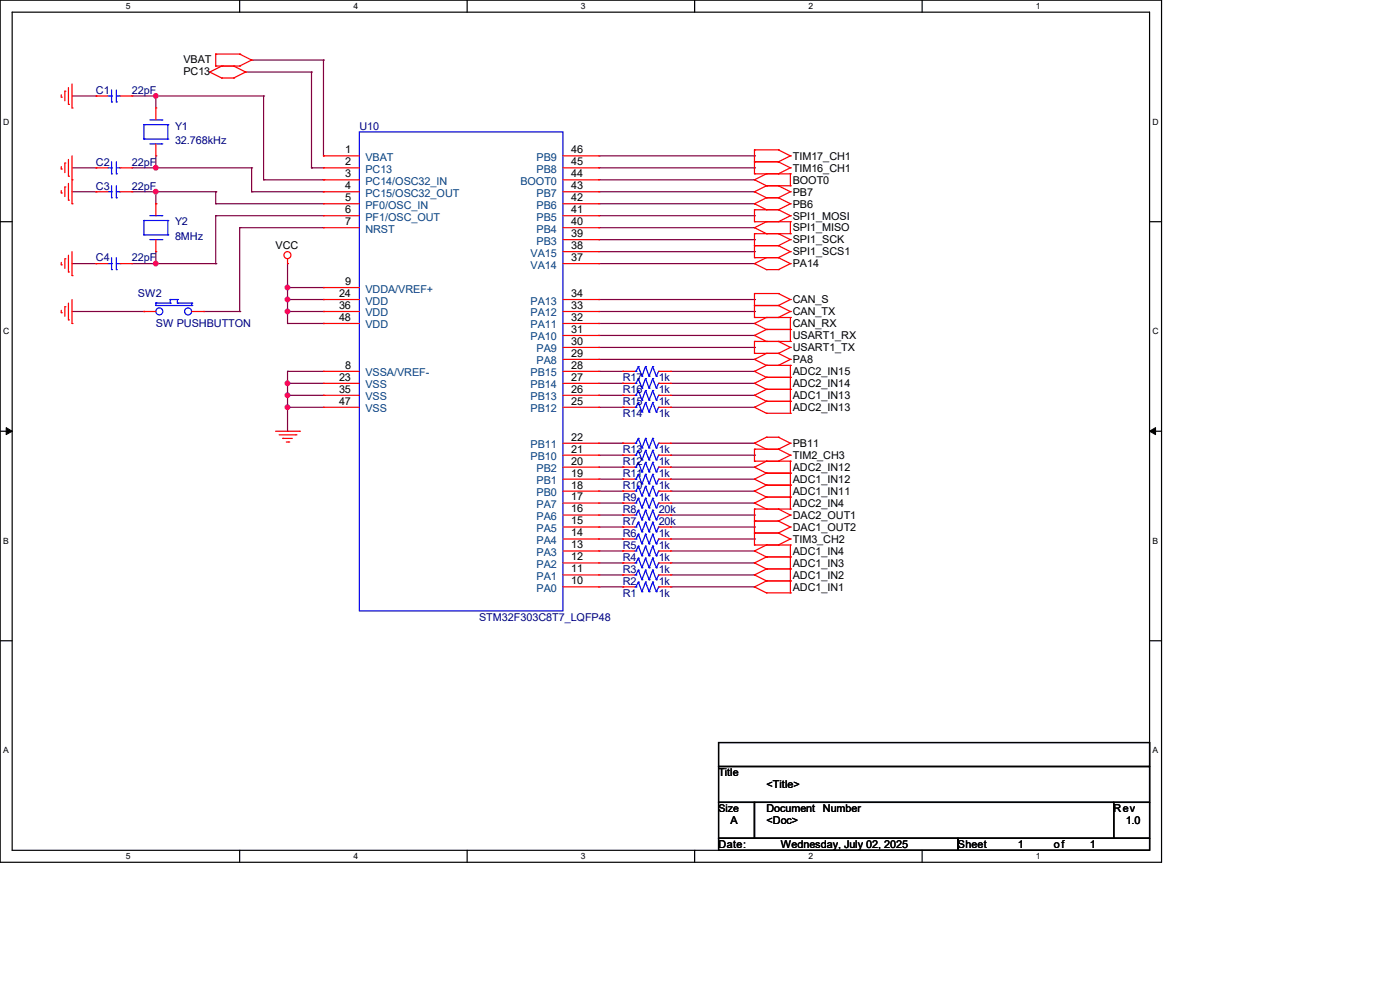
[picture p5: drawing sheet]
<svg xmlns="http://www.w3.org/2000/svg" width="297mm" height="210mm" viewBox="0 0 297 210" stroke-linecap="round" stroke-linejoin="round" font-family="sans-serif">
<path d="M0 0h246.4v182.9h-246.4zM2.6 2.6h241.3v177.8h-241.3z" fill="none" stroke="#000" stroke-width=".25"/>
<g fill="#fff">
<path d="M26.7 .3h1v2h-1z"/>
<path d="M26.7 180.6h1v2h-1z"/>
</g>
<path d="M50.8 0v2.6M50.8 180.4v2.5" fill="none" stroke="#000" stroke-width=".25"/>
<g fill="#fff">
<path d="M75 .3h.9v2h-.9z"/>
<path d="M75 180.6h.9v2h-.9z"/>
</g>
<path d="M99.1 0v2.6M99.1 180.4v2.5" fill="none" stroke="#000" stroke-width=".25"/>
<g fill="#fff">
<path d="M123.2 .3h1v2h-1z"/>
<path d="M123.2 180.6h1v2h-1z"/>
</g>
<path d="M147.4 0v2.6M147.4 180.4v2.5" fill="none" stroke="#000" stroke-width=".25"/>
<g fill="#fff">
<path d="M171.5 .3h1v2h-1z"/>
<path d="M171.5 180.6h1v2h-1z"/>
</g>
<path d="M195.6 0v2.6M195.6 180.4v2.5" fill="none" stroke="#000" stroke-width=".25"/>
<g fill="#fff">
<path d="M219.8 .3h.9v2h-.9z"/>
<path d="M219.8 180.6h.9v2h-.9z"/>
<path d="M.7 24.8h1.2v2h-1.2z"/>
<path d="M244.5 24.8h1.3v2h-1.3z"/>
<path d="M.7 69.3h1.2v1.9h-1.2z"/>
<path d="M244.5 69.3h1.3v1.9h-1.3z"/>
</g>
<path d="M0 47h2.6M243.9 47h2.5" fill="none" stroke="#000" stroke-width=".25"/>
<g fill="#fff">
<path d="M.7 113.7h1.2v2h-1.2z"/>
<path d="M244.5 113.7h1.2v2h-1.2z"/>
</g>
<path d="M0 91.5h2.6M243.9 91.5h2.5" fill="none" stroke="#000" stroke-width=".25"/>
<path d="M1.3 90.7l1.3 .8-1.3 .7zM243.9 91.5l1.3-.8v1.5z" fill="#000" stroke="#000" stroke-width=".21"/>
<g fill="#fff">
<path d="M.7 158.2h1.2v1.9h-1.2z"/>
<path d="M244.5 158.2h1.2v1.9h-1.2z"/>
</g>
<path d="M0 135.9h2.6M243.9 135.9h2.5M152.4 157.5h91.5v5.1h-91.5zM152.4 162.6h91.5v7.6h-91.5zM152.4 170.2h7.7v7.6h-7.7zM152.4 177.8h50.8v2.6h-50.8zM160.1 170.2h76.2v7.6h-76.2zM203.2 177.8h40.7v2.6h-40.7zM236.3 170.2h7.6v7.6h-7.6z" fill="none" stroke="#000" stroke-width=".25"/>
<g fill="none" stroke="#800040" stroke-width=".25">
<path d="M52.1 15.3h14M53.4 12.7h15.2M66.1 15.3h.1M66.1 15.3v20.3M68.6 12.7h.1M68.6 12.7v20.4M15.3 20.4h5.1M15.3 35.6h5.1M20.4 20.4h.1M20.4 35.6h.1M28 20.4h27.9M28 35.6h25.4"/>
<path d="M33.1 35.6h.1M33.1 20.4h.1M33.1 20.4v2.5M33.1 33.1v2.5M53.4 35.6h.1M53.4 35.6v5.1M55.9 38.1h.1M55.9 20.4h.1M55.9 20.4v17.7M55.9 38.1h12.7M66.1 35.6h.1M66.1 35.6h2.5"/>
<path d="M68.6 38.1h.1M68.6 33.1h.1M127 35.6h33.1M127 38.1h33.1M127 33.1h33.1M160.1 33.1h.1M160.1 35.6h.1M160.1 38.1h.1M15.3 40.7h5.1M15.3 55.9h5.1M20.4 40.7h.1M20.4 55.9h.1"/>
<path d="M28 40.7h17.8M28 55.9h17.8M33.1 55.9h.1M33.1 40.7h.1M33.1 43.2h.1M33.1 40.7v2.5M33.1 53.4v2.5M45.8 55.9h.1M45.8 40.7h.1M45.8 43.2h.1M45.8 45.8h.1M45.8 40.7v2.5"/>
<path d="M45.8 45.8v10.1M45.8 43.2h22.8M45.8 45.8h22.8M50.8 48.3h.1M50.8 48.3h17.8M50.8 48.3v17.8M53.4 40.7h.1M53.4 40.7h15.2M61 55.9v12.7M68.6 40.7h.1M127 40.7h33.1M127 55.9h33.1"/>
<path d="M127 43.2h33.1M127 45.8h33.1M127 48.3h33.1M127 50.8h33.1M127 53.4h33.1M160.1 40.7h.1M160.1 43.2h.1M160.1 45.8h.1M160.1 48.3h.1M160.1 50.8h.1M160.1 53.4h.1M160.1 55.9h.1"/>
<path d="M15.3 66.1h15.2M30.5 66.1h.1M43.2 66.1h7.6M50.8 66.1h.1M61 78.8h.1M61 61h.1M61 63.5h.1M61 66.1h.1M61 68.6h.1M61 78.8v12.7M61 78.8h7.6M61 61h7.6"/>
<path d="M61 63.5h7.6M61 66.1h7.6M61 68.6h7.6M68.6 61h.1M68.6 63.5h.1M68.6 66.1h.1M68.6 68.6h.1M127 78.8h5.1M127 63.5h33.1M127 66.1h33.1M127 68.6h33.1M127 76.2h33.1"/>
<path d="M127 71.2h33.1M127 73.7h33.1M132.1 78.8h.1M142.3 78.8h17.8M160.1 78.8h.1M160.1 76.2h.1M160.1 63.5h.1M160.1 66.1h.1M160.1 68.6h.1M160.1 71.2h.1M160.1 73.7h.1M61 86.4h.1"/>
<path d="M61 91.5h.1M61 83.9h.1M61 81.3h.1M61 86.4h7.6M61 83.9h7.6M61 81.3h7.6M127 86.4h5.1M127 83.9h5.1M127 81.3h5.1M127 94h5.1M127 96.6h5.1M127 99.1h5.1"/>
<path d="M132.1 81.3h.1M132.1 83.9h.1M132.1 86.4h.1M132.1 94h.1M132.1 96.6h.1M132.1 99.1h.1M142.3 86.4h17.8M142.3 83.9h17.8M142.3 81.3h17.8M142.3 94h17.8M142.3 96.6h17.8M142.3 99.1h17.8"/>
<path d="M160.1 81.3h.1M160.1 83.9h.1M160.1 86.4h.1M160.1 94h.1M160.1 96.6h.1M160.1 99.1h.1M127 101.6h5.1M127 104.2h5.1M127 106.7h5.1M127 109.3h5.1M127 111.8h5.1M127 114.3h5.1"/>
<path d="M127 116.9h5.1M127 119.4h5.1M132.1 101.6h.1M132.1 104.2h.1M132.1 106.7h.1M132.1 109.3h.1M132.1 111.8h.1M132.1 114.3h.1M132.1 116.9h.1M132.1 119.4h.1M142.3 101.6h17.8M142.3 104.2h17.8"/>
<path d="M142.3 106.7h17.8M142.3 109.3h17.8M142.3 111.8h17.8M142.3 114.3h17.8M142.3 116.9h17.8M142.3 119.4h17.8M160.1 101.6h.1M160.1 104.2h.1M160.1 106.7h.1M160.1 109.3h.1M160.1 111.8h.1M160.1 114.3h.1"/>
<path d="M160.1 116.9h.1M160.1 119.4h.1M127 122h5.1M127 124.5h5.1M132.1 122h.1M132.1 124.5h.1M142.3 122h17.8M142.3 124.5h17.8M160.1 122h.1M160.1 124.5h.1"/>
</g>
<g fill="#f0f" stroke="#f0f" stroke-width=".25">
<circle cx="61" cy="86.4" r=".49"/>
<circle cx="61" cy="83.8" r=".49"/>
<circle cx="61" cy="81.3" r=".49"/>
<circle cx="61" cy="61" r=".49"/>
<circle cx="61" cy="63.5" r=".49"/>
<circle cx="61" cy="66.1" r=".49"/>
<circle cx="33" cy="55.9" r=".49"/>
<circle cx="33" cy="40.7" r=".49"/>
<circle cx="33" cy="35.6" r=".49"/>
<circle cx="33" cy="20.3" r=".49"/>
</g>
<g fill="none" stroke="#f00" stroke-width=".25">
<path d="M13.8 19.3h.1M13.8 19.3v2.1M14.5 18.6v3.5M15.3 17.8v5.1M44.5 15.3h.1M44.5 15.3l2.5 1.3M45.8 14h.1M45.8 11.5h.1M45.8 14h5M45.8 11.5v2.5M45.8 11.5h5M47 16.6h.1"/>
<path d="M47 14h.1M47 16.6h2.6M47 14l-2.5 1.3M49.6 16.6h.1M49.6 14h.1M49.6 14l2.5 1.3M50.8 14h.1M50.8 11.5h.1M50.8 11.5l2.6 1.2M52.1 15.3h.1M52.1 15.3l-2.5 1.3M53.4 12.7h.1"/>
<path d="M53.4 12.7l-2.6 1.3M13 35.9h.1M13 20.6h.1M13 20.1v.5M13 35.3v.6M13.8 39.7h.1M13.8 34.6h.1M13.8 34.6v2M13.8 39.7v2M14.5 37.4h.1M14.5 22.1h.1M14.5 33.8v3.6"/>
<path d="M14.5 38.9v3.6M15.3 38.1h.1M15.3 22.9h.1M15.3 33.1v10.1M20.4 20.4h.1M20.4 35.6h.1M20.4 35.6h2.5M20.4 20.4h2.5M25.4 35.6h2.6M25.4 20.4h2.6M28 20.4h.1M28 35.6h.1"/>
<path d="M33.1 33.1h.1M33.1 22.9h.1M33.1 22.9v2.5M33.1 30.5v2.6M68.6 33.1h.1M68.6 35.6h.1M68.6 38.1h.1M68.6 33.1h7.6M68.6 35.6h7.6M68.6 38.1h7.6M119.4 33.1h7.6M119.4 35.6h7.6"/>
<path d="M119.4 38.1h7.6M127 38.1h.1M127 35.6h.1M127 33.1h.1M160.1 34.3h.1M160.1 31.8h.1M160.1 36.9h.1M160.1 38.1h.1M160.1 31.8h5M160.1 34.3h5M160.1 31.8v5.1M160.1 36.9h7.6"/>
<path d="M160.1 38.1l2.5 1.3M162.6 39.4h.1M162.6 36.9h.1M162.6 39.4l-2.5 1.3M162.6 39.4h5.1M162.6 36.9l-2.5 1.2M165.1 39.4h.1M165.1 31.8h.1M165.1 34.3h.1M165.1 36.9h.1M165.1 39.4l2.6 1.3M165.1 31.8l2.6 1.3"/>
<path d="M165.1 34.3l2.6 1.3M167.7 33.1h.1M167.7 35.6h.1M167.7 36.9h.1M167.7 39.4h.1M167.7 33.1l-2.6 1.2M167.7 35.6l-2.6 1.3M167.7 36.9v2.5M13 56.2h.1M13 40.9h.1M13 40.4v.5M13 55.7v.5"/>
<path d="M13.8 54.9h.1M13.8 54.9v2M14.5 57.7h.1M14.5 42.5h.1M14.5 54.1v3.6M15.3 58.5h.1M15.3 43.2h.1M15.3 53.4v5.1M20.4 40.7h.1M20.4 55.9h.1M20.4 40.7h2.5M20.4 55.9h2.5"/>
<path d="M25.4 40.7h2.6M25.4 55.9h2.6M28 40.7h.1M28 55.9h.1M33.1 53.4h.1M33.1 43.2h.1M33.1 43.2v2.6M33.1 50.8v2.6M61 55.9h.1M61 54.9v1M68.6 40.7h.1M68.6 43.2h.1"/>
<path d="M68.6 45.8h.1M68.6 48.3h.1M68.6 40.7h7.6M68.6 43.2h7.6M68.6 45.8h7.6M68.6 48.3h7.6M119.4 40.7h7.6M119.4 43.2h7.6M119.4 45.8h7.6M119.4 48.3h7.6M119.4 55.9h7.6M119.4 53.4h7.6"/>
<path d="M119.4 50.8h7.6M127 55.9h.1M127 53.4h.1M127 50.8h.1M127 48.3h.1M127 45.8h.1M127 43.2h.1M127 40.7h.1M160.1 40.7h.1M160.1 43.2h.1M160.1 55.9h.1M160.1 47h.1"/>
<path d="M160.1 44.5h.1M160.1 52.1h.1M160.1 49.6h.1M160.1 54.7h.1M160.1 48.3h.1M160.1 40.7l2.5 1.3M160.1 44.5h5M160.1 43.2l2.5 1.3M160.1 54.7h5M160.1 55.9l2.5 1.3M160.1 44.5v2.5M160.1 49.6v5.1"/>
<path d="M160.1 47h7.6M160.1 49.6h7.6M160.1 52.1h5M160.1 48.3l2.5 1.3M162.6 42h.1M162.6 44.5h.1M162.6 54.7h.1M162.6 57.2h.1M162.6 47h.1M162.6 49.6h.1M162.6 42h2.5M162.6 42l-2.5 1.2"/>
<path d="M162.6 54.7l-2.5 1.2M162.6 57.2h2.5M162.6 47l-2.5 1.3M165.1 42h.1M165.1 44.5h.1M165.1 54.7h.1M165.1 57.2h.1M165.1 47h.1M165.1 49.6h.1M165.1 52.1h.1M165.1 42l2.6 1.2M165.1 54.7l2.6 1.2"/>
<path d="M165.1 44.5l2.6 1.3M165.1 49.6l2.6 1.2M165.1 52.1l2.6 1.3M167.7 40.7h.1M167.7 43.2h.1M167.7 55.9h.1M167.7 45.8h.1M167.7 50.8h.1M167.7 53.4h.1M167.7 47h.1M167.7 49.6h.1M167.7 40.7l-2.6 1.3"/>
<path d="M167.7 43.2l-2.6 1.3M167.7 55.9l-2.6 1.3M167.7 45.8l-2.6 1.2M167.7 50.8l-2.6 1.3M167.7 53.4l-2.6 1.3M167.7 47v2.6M13 66.3h.1M13 65.8v.5M13.8 65.1h.1M13.8 65.1v2M14.5 67.9h.1M14.5 64.3v3.6"/>
<path d="M15.3 68.6h.1M15.3 63.5v5.1M30.5 66.1h.1M30.5 66.1h2.6M40.7 66.1h2.5M43.2 66.1h.1M68.6 78.8h.1M68.6 61h.1M68.6 63.5h.1M68.6 66.1h.1M68.6 68.6h.1M68.6 78.8h7.6"/>
<path d="M68.6 61h7.6M68.6 63.5h7.6M68.6 68.6h7.6M68.6 66.1h7.6M119.4 78.8h7.6M119.4 63.5h7.6M119.4 76.2h7.6M119.4 73.7h7.6M119.4 71.2h7.6M119.4 68.6h7.6M119.4 66.1h7.6M127 78.8h.1"/>
<path d="M127 76.2h.1M127 73.7h.1M127 71.2h.1M127 68.6h.1M127 66.1h.1M127 63.5h.1M132.1 78.8h.1M132.1 78.8h2.6M139.7 78.8h2.6M142.3 78.8h.1M160.1 76.2h.1M160.1 67.4h.1"/>
<path d="M160.1 64.8h.1M160.1 62.3h.1M160.1 75h.1M160.1 72.4h.1M160.1 68.6h.1M160.1 71.2h.1M160.1 78.8h.1M160.1 75h5M160.1 76.2l2.5 1.3M160.1 62.3v5.1M160.1 72.4v2.6M160.1 64.8h5"/>
<path d="M160.1 67.4h7.6M160.1 62.3h5M160.1 72.4h7.6M160.1 68.6l2.5 1.3M160.1 71.2l2.5 1.2M160.1 78.8l2.5 1.3M162.6 75h.1M162.6 77.5h.1M162.6 67.4h.1M162.6 69.9h.1M162.6 72.4h.1M162.6 75l-2.5 1.2"/>
<path d="M162.6 77.5h5.1M162.6 67.4l-2.5 1.2M162.6 69.9h5.1M162.6 69.9l-2.5 1.3M162.6 77.5l-2.5 1.3M165.1 75h.1M165.1 77.5h.1M165.1 64.8h.1M165.1 67.4h.1M165.1 62.3h.1M165.1 72.4h.1M165.1 75l2.6 1.2"/>
<path d="M165.1 64.8l2.6 1.3M165.1 62.3l2.6 1.2M165.1 72.4l2.6 1.3M167.7 76.2h.1M167.7 66.1h.1M167.7 63.5h.1M167.7 73.7h.1M167.7 67.4h.1M167.7 69.9h.1M167.7 72.4h.1M167.7 77.5h.1M167.7 76.2l-2.6 1.3"/>
<path d="M167.7 66.1l-2.6 1.3M167.7 63.5l-2.6 1.3M167.7 73.7l-2.6 1.3M167.7 67.4v5M167.7 77.5v10.2M58.5 91.5h5M59.2 92.2h3.6M60 93h.1M60 93h2M60.7 93.8h.6M61.3 93.8h.1M62.8 92.2h.1"/>
<path d="M63.5 91.5h.1M68.6 81.3h.1M68.6 83.9h.1M68.6 86.4h.1M68.6 81.3h7.6M68.6 86.4h7.6M68.6 83.9h7.6M119.4 99.1h7.6M119.4 96.6h7.6M119.4 94h7.6M119.4 81.3h7.6M119.4 86.4h7.6"/>
<path d="M119.4 83.9h7.6M127 99.1h.1M127 96.6h.1M127 94h.1M127 86.4h.1M127 83.9h.1M127 81.3h.1M132.1 86.4h.1M132.1 99.1h.1M132.1 83.9h.1M132.1 96.6h.1M132.1 81.3h.1"/>
<path d="M132.1 94h.1M132.1 99.1h2.6M132.1 96.6h2.6M132.1 94h2.6M132.1 81.3h2.6M132.1 86.4h2.6M132.1 83.9h2.6M139.7 99.1h2.6M139.7 96.6h2.6M139.7 94h2.6M139.7 81.3h2.6M139.7 86.4h2.6"/>
<path d="M139.7 83.9h2.6M142.3 86.4h.1M142.3 99.1h.1M142.3 83.9h.1M142.3 96.6h.1M142.3 81.3h.1M142.3 94h.1M160.1 94h.1M160.1 97.8h.1M160.1 95.3h.1M160.1 81.3h.1M160.1 86.4h.1"/>
<path d="M160.1 83.9h.1M160.1 99.1h.1M160.1 95.3h5M160.1 94l2.5 1.3M160.1 95.3v2.5M160.1 97.8h7.6M160.1 81.3l2.5 1.3M160.1 86.4l2.5 1.3M160.1 83.9l2.5 1.2M160.1 99.1l2.5 1.3M162.6 92.8h.1M162.6 95.3h.1"/>
<path d="M162.6 80.1h.1M162.6 82.6h.1M162.6 85.1h.1M162.6 87.7h.1M162.6 97.8h.1M162.6 92.8l-2.5 1.2M162.6 92.8h2.5M162.6 80.1h5.1M162.6 80.1l-2.5 1.2M162.6 82.6h5.1M162.6 85.1l-2.5 1.3M162.6 85.1h5.1"/>
<path d="M162.6 87.7h5.1M162.6 82.6l-2.5 1.3M162.6 97.8l-2.5 1.3M165.1 92.8h.1M165.1 95.3h.1M165.1 97.8h.1M165.1 92.8l2.6 1.2M165.1 95.3l2.6 1.3M167.7 94h.1M167.7 96.6h.1M167.7 80.1h.1M167.7 82.6h.1"/>
<path d="M167.7 85.1h.1M167.7 87.7h.1M167.7 97.8h.1M167.7 94l-2.6 1.3M167.7 96.6l-2.6 1.2M167.7 97.8v10.2M119.4 111.8h7.6M119.4 101.6h7.6M119.4 119.4h7.6M119.4 116.9h7.6M119.4 114.3h7.6M119.4 109.3h7.6"/>
<path d="M119.4 106.7h7.6M119.4 104.2h7.6M127 119.4h.1M127 116.9h.1M127 114.3h.1M127 111.8h.1M127 109.3h.1M127 106.7h.1M127 104.2h.1M127 101.6h.1M132.1 111.8h.1M132.1 101.6h.1"/>
<path d="M132.1 119.4h.1M132.1 109.3h.1M132.1 116.9h.1M132.1 106.7h.1M132.1 114.3h.1M132.1 104.2h.1M132.1 111.8h2.6M132.1 101.6h2.6M132.1 119.4h2.6M132.1 116.9h2.6M132.1 114.3h2.6M132.1 109.3h2.6"/>
<path d="M132.1 106.7h2.6M132.1 104.2h2.6M139.7 111.8h2.6M139.7 101.6h2.6M139.7 119.4h2.6M139.7 116.9h2.6M139.7 114.3h2.6M139.7 109.3h2.6M139.7 106.7h2.6M139.7 104.2h2.6M142.3 111.8h.1M142.3 101.6h.1"/>
<path d="M142.3 119.4h.1M142.3 109.3h.1M142.3 116.9h.1M142.3 106.7h.1M142.3 114.3h.1M142.3 104.2h.1M160.1 110.5h.1M160.1 108h.1M160.1 113.1h.1M160.1 115.6h.1M160.1 101.6h.1M160.1 104.2h.1"/>
<path d="M160.1 106.7h.1M160.1 116.9h.1M160.1 119.4h.1M160.1 108v7.6M160.1 108h7.6M160.1 110.5h5M160.1 113.1h5M160.1 115.6h7.6M160.1 101.6l2.5 1.3M160.1 104.2l2.5 1.3M160.1 106.7l2.5 1.3M160.1 116.9l2.5 1.3"/>
<path d="M160.1 119.4l2.5 1.3M162.6 100.4h.1M162.6 102.9h.1M162.6 105.5h.1M162.6 108h.1M162.6 115.6h.1M162.6 118.2h.1M162.6 100.4h5.1M162.6 100.4l-2.5 1.2M162.6 102.9h5.1M162.6 102.9l-2.5 1.3M162.6 105.5h5.1"/>
<path d="M162.6 105.5l-2.5 1.2M162.6 115.6l-2.5 1.3M162.6 118.2h5.1M162.6 118.2l-2.5 1.2M165.1 108h.1M165.1 110.5h.1M165.1 113.1h.1M165.1 115.6h.1M165.1 108l2.6 1.3M165.1 110.5l2.6 1.3M165.1 113.1l2.6 1.2M167.7 109.3h.1"/>
<path d="M167.7 111.8h.1M167.7 114.3h.1M167.7 100.4h.1M167.7 102.9h.1M167.7 105.5h.1M167.7 108h.1M167.7 115.6h.1M167.7 118.2h.1M167.7 109.3l-2.6 1.2M167.7 111.8l-2.6 1.3M167.7 114.3l-2.6 1.3M167.7 115.6v10.2"/>
<path d="M119.4 122h7.6M119.4 124.5h7.6M127 124.5h.1M127 122h.1M132.1 122h.1M132.1 124.5h.1M132.1 122h2.6M132.1 124.5h2.6M139.7 122h2.6M139.7 124.5h2.6M142.3 122h.1M142.3 124.5h.1"/>
<path d="M160.1 122h.1M160.1 124.5h.1M160.1 122l2.5 1.2M160.1 124.5l2.5 1.3M162.6 120.7h.1M162.6 123.2h.1M162.6 125.8h.1M162.6 120.7h5.1M162.6 120.7l-2.5 1.3M162.6 123.2h5.1M162.6 123.2l-2.5 1.3M162.6 125.8h5.1"/>
<path d="M167.7 120.7h.1M167.7 123.2h.1M167.7 125.8h.1"/>
<circle cx="61" cy="54.1" r=".74"/>
</g>
<g fill="none" stroke="#00f" stroke-width=".25">
<path d="M23.7 19.1v2.5M24.7 19.1v2.5M22.9 20.4h.8M22.9 35.6h.8M23.7 21.6h.1M23.7 20.4h.1M23.7 36.9h.1M23.7 35.6h.1M23.7 34.3v2.6M23.7 39.4v2.6M24.7 21.6h.1M24.7 36.9h.1"/>
<path d="M24.7 34.3v2.6M24.7 39.4v2.6M24.7 20.4h.7M24.7 35.6h.7M25.4 20.4h.1M25.4 35.6h.1M30.5 26.5h.1M30.5 29.5h.1M30.5 29.5h5.1M30.5 26.5h5.1M30.5 26.5v3M31.8 30.5h2.5"/>
<path d="M31.8 25.4h2.5M34.3 30.5h.1M34.3 25.4h.1M35.6 29.5h.1M35.6 26.5h.1M35.6 26.5v3M76.2 28h43.2v101.6h-43.2zM22.9 40.7h.8M22.9 55.9h.8M23.7 42h.1M23.7 40.7h.1M23.7 57.2h.1"/>
<path d="M23.7 55.9h.1M23.7 54.7v2.5M24.7 42h.1M24.7 57.2h.1M24.7 54.7v2.5M24.7 40.7h.7M24.7 55.9h.7M25.4 40.7h.1M25.4 55.9h.1M30.5 46.8h.1M30.5 49.8h.1M30.5 46.8v3"/>
<path d="M30.5 49.8h5.1M30.5 46.8h5.1M31.8 50.8h2.5M31.8 45.8h2.5M34.3 50.8h.1M34.3 45.8h.1M35.6 49.8h.1M35.6 46.8h.1M35.6 46.8v3M33.1 64.3h.1M33.1 64.3v.5h7.6M33.1 64.3h3"/>
<path d="M36.1 63.5h.1M36.1 64.3h.1M36.1 63.5h1.5M36.1 63.5v.8M37.6 64.3h.1M37.6 63.5h.1M37.6 64.3h3.1M37.6 63.5v.8M40.7 64.8h.1M40.7 64.3h.1M40.7 64.3v.5M134.7 78.8h.2"/>
<path d="M134.9 78.8h.1M135.4 77.8h.1M135.4 77.8l-.5 1M135.4 77.8l.8 2M136.2 79.8h.1M136.9 77.8h.1M136.9 77.8l-.7 2M136.9 77.8l.8 2M137.7 79.8h.1M138.5 77.8h.1M138.5 77.8l-.8 2M138.5 77.8l.7 2"/>
<path d="M139.2 79.8h.1M139.7 78.8h.1M139.7 78.8l-.5 1M134.7 86.4h.2M134.7 99.1h.2M134.7 83.9h.2M134.7 96.6h.2M134.7 81.3h.2M134.7 94h.2M134.9 86.4h.1M134.9 99.1h.1M134.9 83.9h.1"/>
<path d="M134.9 96.6h.1M134.9 81.3h.1M134.9 94h.1M135.4 85.4h.1M135.4 98.1h.1M135.4 82.8h.1M135.4 95.5h.1M135.4 80.3h.1M135.4 93h.1M135.4 85.4l-.5 1M135.4 85.4l.8 2M135.4 98.1l-.5 1"/>
<path d="M135.4 98.1l.8 2M135.4 82.8l-.5 1.1M135.4 82.8l.8 2.1M135.4 95.5l-.5 1.1M135.4 95.5l.8 2.1M135.4 80.3l-.5 1M135.4 80.3l.8 2M135.4 93l-.5 1M135.4 93l.8 2M136.2 87.4h.1M136.2 84.9h.1M136.2 97.6h.1"/>
<path d="M136.2 82.3h.1M136.2 95h.1M136.9 85.4h.1M136.9 98.1h.1M136.9 82.8h.1M136.9 95.5h.1M136.9 80.3h.1M136.9 93h.1M136.9 85.4l-.7 2M136.9 85.4l.8 2M136.9 98.1l-.7 2M136.9 98.1l.8 2"/>
<path d="M136.9 82.8l-.7 2.1M136.9 82.8l.8 2.1M136.9 95.5l-.7 2.1M136.9 95.5l.8 2.1M136.9 80.3l-.7 2M136.9 80.3l.8 2M136.9 93l-.7 2M136.9 93l.8 2M137.7 87.4h.1M137.7 84.9h.1M137.7 97.6h.1M137.7 82.3h.1"/>
<path d="M137.7 95h.1M138.5 85.4h.1M138.5 98.1h.1M138.5 82.8h.1M138.5 95.5h.1M138.5 80.3h.1M138.5 93h.1M138.5 85.4l-.8 2M138.5 85.4l.7 2M138.5 98.1l-.8 2M138.5 98.1l.7 2M138.5 82.8l-.8 2.1"/>
<path d="M138.5 82.8l.7 2.1M138.5 95.5l-.8 2.1M138.5 95.5l.7 2.1M138.5 80.3l-.8 2M138.5 80.3l.7 2M138.5 93l-.8 2M138.5 93l.7 2M139.2 87.4h.1M139.2 84.9h.1M139.2 97.6h.1M139.2 82.3h.1M139.2 95h.1"/>
<path d="M139.7 86.4h.1M139.7 99.1h.1M139.7 83.9h.1M139.7 96.6h.1M139.7 81.3h.1M139.7 94h.1M139.7 86.4l-.5 1M139.7 99.1l-.5 1M139.7 83.9l-.5 1M139.7 96.6l-.5 1M139.7 81.3l-.5 1M139.7 94l-.5 1"/>
<path d="M134.7 111.8h.2M134.7 101.6h.2M134.7 119.4h.2M134.7 109.3h.2M134.7 116.9h.2M134.7 106.7h.2M134.7 114.3h.2M134.7 104.2h.2M134.9 111.8h.1M134.9 101.6h.1M134.9 119.4h.1M134.9 109.3h.1"/>
<path d="M134.9 116.9h.1M134.9 106.7h.1M134.9 114.3h.1M134.9 104.2h.1M135.4 110.8h.1M135.4 100.6h.1M135.4 118.4h.1M135.4 108.2h.1M135.4 115.9h.1M135.4 105.7h.1M135.4 113.3h.1M135.4 103.2h.1"/>
<path d="M135.4 110.8l-.5 1M135.4 110.8l.8 2M135.4 100.6l-.5 1M135.4 100.6l.8 2.1M135.4 118.4l-.5 1M135.4 118.4l.8 2M135.4 108.2l-.5 1.1M135.4 108.2l.8 2.1M135.4 115.9l-.5 1M135.4 115.9l.8 2M135.4 105.7l-.5 1M135.4 105.7l.8 2"/>
<path d="M135.4 113.3l-.5 1M135.4 113.3l.8 2.1M135.4 103.2l-.5 1M135.4 103.2l.8 2M136.2 112.8h.1M136.2 102.7h.1M136.2 110.3h.1M136.2 100.1h.1M136.2 117.9h.1M136.2 107.7h.1M136.2 115.4h.1M136.2 105.2h.1"/>
<path d="M136.9 110.8h.1M136.9 100.6h.1M136.9 118.4h.1M136.9 108.2h.1M136.9 115.9h.1M136.9 105.7h.1M136.9 113.3h.1M136.9 103.2h.1M136.9 110.8l-.7 2M136.9 110.8l.8 2M136.9 100.6l-.7 2.1M136.9 100.6l.8 2.1"/>
<path d="M136.9 118.4l-.7 2M136.9 118.4l.8 2M136.9 108.2l-.7 2.1M136.9 108.2l.8 2.1M136.9 115.9l-.7 2M136.9 115.9l.8 2M136.9 105.7l-.7 2M136.9 105.7l.8 2M136.9 113.3l-.7 2.1M136.9 113.3l.8 2.1M136.9 103.2l-.7 2M136.9 103.2l.8 2"/>
<path d="M137.7 112.8h.1M137.7 102.7h.1M137.7 110.3h.1M137.7 100.1h.1M137.7 117.9h.1M137.7 107.7h.1M137.7 115.4h.1M137.7 105.2h.1M138.5 110.8h.1M138.5 100.6h.1M138.5 118.4h.1M138.5 108.2h.1"/>
<path d="M138.5 115.9h.1M138.5 105.7h.1M138.5 113.3h.1M138.5 103.2h.1M138.5 110.8l-.8 2M138.5 110.8l.7 2M138.5 100.6l-.8 2.1M138.5 100.6l.7 2.1M138.5 118.4l-.8 2M138.5 118.4l.7 2M138.5 108.2l-.8 2.1M138.5 108.2l.7 2.1"/>
<path d="M138.5 115.9l-.8 2M138.5 115.9l.7 2M138.5 105.7l-.8 2M138.5 105.7l.7 2M138.5 113.3l-.8 2.1M138.5 113.3l.7 2.1M138.5 103.2l-.8 2M138.5 103.2l.7 2M139.2 112.8h.1M139.2 102.7h.1M139.2 110.3h.1M139.2 100.1h.1"/>
<path d="M139.2 117.9h.1M139.2 107.7h.1M139.2 115.4h.1M139.2 105.2h.1M139.7 111.8h.1M139.7 101.6h.1M139.7 119.4h.1M139.7 109.3h.1M139.7 116.9h.1M139.7 106.7h.1M139.7 114.3h.1M139.7 104.2h.1"/>
<path d="M139.7 111.8l-.5 1M139.7 101.6l-.5 1.1M139.7 119.4l-.5 1M139.7 109.3l-.5 1M139.7 116.9l-.5 1M139.7 106.7l-.5 1M139.7 114.3l-.5 1.1M139.7 104.2l-.5 1M134.7 122h.2M134.7 124.5h.2M134.9 122h.1M134.9 124.5h.1"/>
<path d="M135.4 120.9h.1M135.4 123.5h.1M135.4 120.9l-.5 1.1M135.4 120.9l.8 2.1M135.4 123.5l-.5 1M135.4 123.5l.8 2M136.2 123h.1M136.2 120.4h.1M136.2 125.5h.1M136.9 120.9h.1M136.9 123.5h.1M136.9 120.9l-.7 2.1"/>
<path d="M136.9 120.9l.8 2.1M136.9 123.5l-.7 2M136.9 123.5l.8 2M137.7 123h.1M137.7 120.4h.1M137.7 125.5h.1M138.5 120.9h.1M138.5 123.5h.1M138.5 120.9l-.8 2.1M138.5 120.9l.7 2.1M138.5 123.5l-.8 2M138.5 123.5l.7 2"/>
<path d="M139.2 123h.1M139.2 120.4h.1M139.2 125.5h.1M139.7 122h.1M139.7 124.5h.1M139.7 122l-.5 1M139.7 124.5l-.5 1"/>
<circle cx="33.8" cy="66.1" r=".74"/>
<circle cx="39.9" cy="66.1" r=".74"/>
</g>
<g font-size="2.3">
<text x="38.9" y="15.8">PC13</text>
<text x="38.9" y="13.3">VBAT</text>
<text x="73.2" y="32.5">1</text>
<text x="73.2" y="35.1">2</text>
<text x="121.2" y="35.1">45</text>
<text x="121.2" y="32.5">46</text>
<text x="168.2" y="33.9">TIM17_CH1</text>
<text x="73.2" y="37.6">3</text>
<text x="73.2" y="40.1">4</text>
<text x="121.2" y="40.1">43</text>
<text x="121.2" y="37.6">44</text>
<text x="168.2" y="41.5">PB7</text>
<text x="168.2" y="36.4">TIM16_CH1</text>
<text x="168.2" y="38.9">BOOT0</text>
<text x="73.2" y="42.7">5</text>
<text x="73.2" y="45.2">6</text>
<text x="73.2" y="47.8">7</text>
<text x="121.2" y="47.8">40</text>
<text x="121.2" y="45.2">41</text>
<text x="121.2" y="42.7">42</text>
<text x="168.2" y="44">PB6</text>
<text x="168.2" y="46.6">SPI1_MOSI</text>
<text x="58.5" y="52.9">VCC</text>
<text x="121.2" y="52.8">38</text>
<text x="121.2" y="50.3">39</text>
<text x="168.2" y="51.6">SPI1_SCK</text>
<text x="168.2" y="49.1">SPI1_MISO</text>
<text x="121.2" y="55.4">37</text>
<text x="168.2" y="56.7">PA14</text>
<text x="168.2" y="54.2">SPI1_SCS1</text>
<text x="71.9" y="63">24</text>
<text x="71.9" y="65.5">36</text>
<text x="73.2" y="60.5">9</text>
<text x="121.2" y="65.5">33</text>
<text x="121.2" y="63">34</text>
<text x="168.2" y="64.3">CAN_S</text>
<text x="71.9" y="68.1">48</text>
<text x="121.2" y="70.6">31</text>
<text x="121.2" y="68.1">32</text>
<text x="168.2" y="66.9">CAN_TX</text>
<text x="168.2" y="69.4">CAN_RX</text>
<text x="168.2" y="72">USART1_RX</text>
<text x="121.2" y="75.7">29</text>
<text x="121.2" y="73.2">30</text>
<text x="168.2" y="77">PA8</text>
<text x="168.2" y="74.5">USART1_TX</text>
<text x="71.9" y="80.8">23</text>
<text x="71.9" y="83.3">35</text>
<text x="73.2" y="78.2">8</text>
<text x="121.2" y="83.3">26</text>
<text x="121.2" y="80.8">27</text>
<text x="121.2" y="78.2">28</text>
<text x="168.2" y="79.6">ADC2_IN15</text>
<text x="168.2" y="82.1">ADC2_IN14</text>
<text x="71.9" y="85.9">47</text>
<text x="121.2" y="85.9">25</text>
<text x="168.2" y="87.2">ADC2_IN13</text>
<text x="168.2" y="84.7">ADC1_IN13</text>
<text x="121.2" y="93.5">22</text>
<text x="168.2" y="94.8">PB11</text>
<text x="121.2" y="101.1">19</text>
<text x="121.2" y="98.6">20</text>
<text x="121.2" y="96">21</text>
<text x="168.2" y="97.4">TIM2_CH3</text>
<text x="168.2" y="99.9">ADC2_IN12</text>
<text x="121.2" y="106.2">17</text>
<text x="121.2" y="103.6">18</text>
<text x="168.2" y="102.4">ADC1_IN12</text>
<text x="168.2" y="105">ADC1_IN11</text>
<text x="168.2" y="107.5">ADC2_IN4</text>
<text x="121.2" y="113.8">14</text>
<text x="121.2" y="111.3">15</text>
<text x="121.2" y="108.7">16</text>
<text x="168.2" y="110.1">DAC2_OUT1</text>
<text x="168.2" y="112.6">DAC1_OUT2</text>
<text x="121.2" y="118.9">12</text>
<text x="121.2" y="116.3">13</text>
<text x="168.2" y="115.1">TIM3_CH2</text>
<text x="168.2" y="117.7">ADC1_IN4</text>
<text x="121.2" y="124">10</text>
<text x="121.2" y="121.4">11</text>
<text x="168.2" y="120.2">ADC1_IN3</text>
<text x="168.2" y="122.8">ADC1_IN2</text>
<text x="168.2" y="125.3">ADC1_IN1</text>
<text x="152.4" y="164.7">Title</text>
<text x="162.6" y="167.2">&lt;Title&gt;</text>
<text x="162.6" y="172.3">Document</text>
<text x="174.6" y="172.3">Number</text>
<text x="236.3" y="172.3">Rev</text>
<text x="152.4" y="179.9">Date:</text>
<text x="155" y="174.8">A</text>
<text x="162.6" y="174.8">&lt;Doc&gt;</text>
<text x="165.7" y="179.9">Wednesday, July 02, 2025</text>
<text x="203.2" y="179.9">Sheet</text>
<text x="215.9" y="179.9">1</text>
<text x="223.6" y="179.9">of</text>
<text x="231.2" y="179.9">1</text>
<text x="238.8" y="174.8">1.0</text>
</g>
<g font-size="2.3" fill="#000080">
<text x="20.4" y="19.9">C1</text>
<text x="28" y="19.9">22pF</text>
<text x="37.1" y="27.5">Y1</text>
<text x="76.2" y="27.5">U10</text>
<text x="20.4" y="35.1">C2</text>
<text x="28" y="35.1">22pF</text>
<text x="37.1" y="30.6">32.768kHz</text>
<text x="20.4" y="40.2">C3</text>
<text x="28" y="40.2">22pF</text>
<text x="37.1" y="47.8">Y2</text>
<text x="37.1" y="50.9">8MHz</text>
<text x="20.4" y="55.5">C4</text>
<text x="28" y="55.5">22pF</text>
<text x="29.3" y="63.1">SW2</text>
<text x="33.1" y="69.4">SW PUSHBUTTON</text>
<text x="132.1" y="83.4">R16</text>
<text x="132.1" y="80.9">R17</text>
<text x="139.7" y="83.4">1k</text>
<text x="139.7" y="80.9">1k</text>
<text x="132.1" y="88.5">R14</text>
<text x="132.1" y="85.9">R15</text>
<text x="139.7" y="88.5">1k</text>
<text x="139.7" y="85.9">1k</text>
<text x="132.1" y="101.2">R11</text>
<text x="132.1" y="98.6">R12</text>
<text x="132.1" y="96.1">R13</text>
<text x="139.7" y="101.2">1k</text>
<text x="139.7" y="98.6">1k</text>
<text x="139.7" y="96.1">1k</text>
<text x="132.1" y="103.7">R10</text>
<text x="132.1" y="106.3">R9</text>
<text x="139.7" y="103.7">1k</text>
<text x="139.7" y="106.3">1k</text>
<text x="132.1" y="113.9">R6</text>
<text x="132.1" y="111.3">R7</text>
<text x="132.1" y="108.8">R8</text>
<text x="139.7" y="113.9">1k</text>
<text x="139.7" y="111.3">20k</text>
<text x="139.7" y="108.8">20k</text>
<text x="132.1" y="119">R4</text>
<text x="132.1" y="116.4">R5</text>
<text x="139.7" y="119">1k</text>
<text x="139.7" y="116.4">1k</text>
<text x="132.1" y="124">R2</text>
<text x="132.1" y="121.5">R3</text>
<text x="139.7" y="124">1k</text>
<text x="139.7" y="121.5">1k</text>
<text x="101.6" y="131.7">STM32F303C8T7_LQFP48</text>
<text x="132.1" y="126.6">R1</text>
<text x="139.7" y="126.6">1k</text>
</g>
<g font-size="2.3" fill="#004080">
<text x="77.5" y="34.1">VBAT</text>
<text x="113.8" y="34.1">PB9</text>
<text x="77.5" y="36.7">PC13</text>
<text x="77.5" y="39.2">PC14/OSC32_IN</text>
<text x="77.5" y="41.7">PC15/OSC32_OUT</text>
<text x="110.4" y="39.2">BOOT0</text>
<text x="113.8" y="41.7">PB7</text>
<text x="113.8" y="36.7">PB8</text>
<text x="77.5" y="44.3">PF0/OSC_IN</text>
<text x="77.5" y="46.8">PF1/OSC_OUT</text>
<text x="113.8" y="46.8">PB5</text>
<text x="113.8" y="44.3">PB6</text>
<text x="77.5" y="49.4">NRST</text>
<text x="113.8" y="51.9">PB3</text>
<text x="113.8" y="49.4">PB4</text>
<text x="112.6" y="57">VA14</text>
<text x="112.6" y="54.4">VA15</text>
<text x="77.5" y="62.1">VDDA/VREF+</text>
<text x="77.5" y="64.6">VDD</text>
<text x="112.6" y="64.6">PA13</text>
<text x="77.5" y="67.1">VDD</text>
<text x="77.5" y="69.7">VDD</text>
<text x="112.6" y="69.7">PA11</text>
<text x="112.6" y="67.1">PA12</text>
<text x="112.6" y="72.2">PA10</text>
<text x="113.8" y="77.3">PA8</text>
<text x="113.8" y="74.8">PA9</text>
<text x="77.5" y="79.8">VSSA/VREF-</text>
<text x="77.5" y="82.4">VSS</text>
<text x="112.6" y="82.4">PB14</text>
<text x="112.6" y="79.8">PB15</text>
<text x="77.5" y="84.9">VSS</text>
<text x="77.5" y="87.5">VSS</text>
<text x="112.6" y="87.5">PB12</text>
<text x="112.6" y="84.9">PB13</text>
<text x="112.6" y="95.1">PB11</text>
<text x="112.6" y="97.6">PB10</text>
<text x="113.8" y="100.2">PB2</text>
<text x="113.8" y="107.8">PA7</text>
<text x="113.8" y="105.2">PB0</text>
<text x="113.8" y="102.7">PB1</text>
<text x="113.8" y="112.9">PA5</text>
<text x="113.8" y="110.3">PA6</text>
<text x="113.8" y="117.9">PA3</text>
<text x="113.8" y="115.4">PA4</text>
<text x="113.8" y="125.6">PA0</text>
<text x="113.8" y="123">PA1</text>
<text x="113.8" y="120.5">PA2</text>
</g>
<text font-size="2.2" x="152.4" y="172.3">Size</text>
<g font-size="1.8">
<text x="26.7" y="1.9">5</text>
<text x="75" y="1.9">4</text>
<text x="123.2" y="1.9">3</text>
<text x="171.5" y="1.9">2</text>
<text x="219.8" y="1.9">1</text>
<text x=".7" y="26.4">D</text>
<text x="244.5" y="26.4">D</text>
<text x=".7" y="70.9">C</text>
<text x="244.5" y="70.9">C</text>
<text x=".7" y="115.3">B</text>
<text x="244.5" y="115.3">B</text>
<text x=".7" y="159.8">A</text>
<text x="244.5" y="159.8">A</text>
<text x="26.7" y="182.2">5</text>
<text x="75" y="182.2">4</text>
<text x="123.2" y="182.2">3</text>
<text x="171.5" y="182.2">2</text>
<text x="219.8" y="182.2">1</text>
</g>
</svg>
